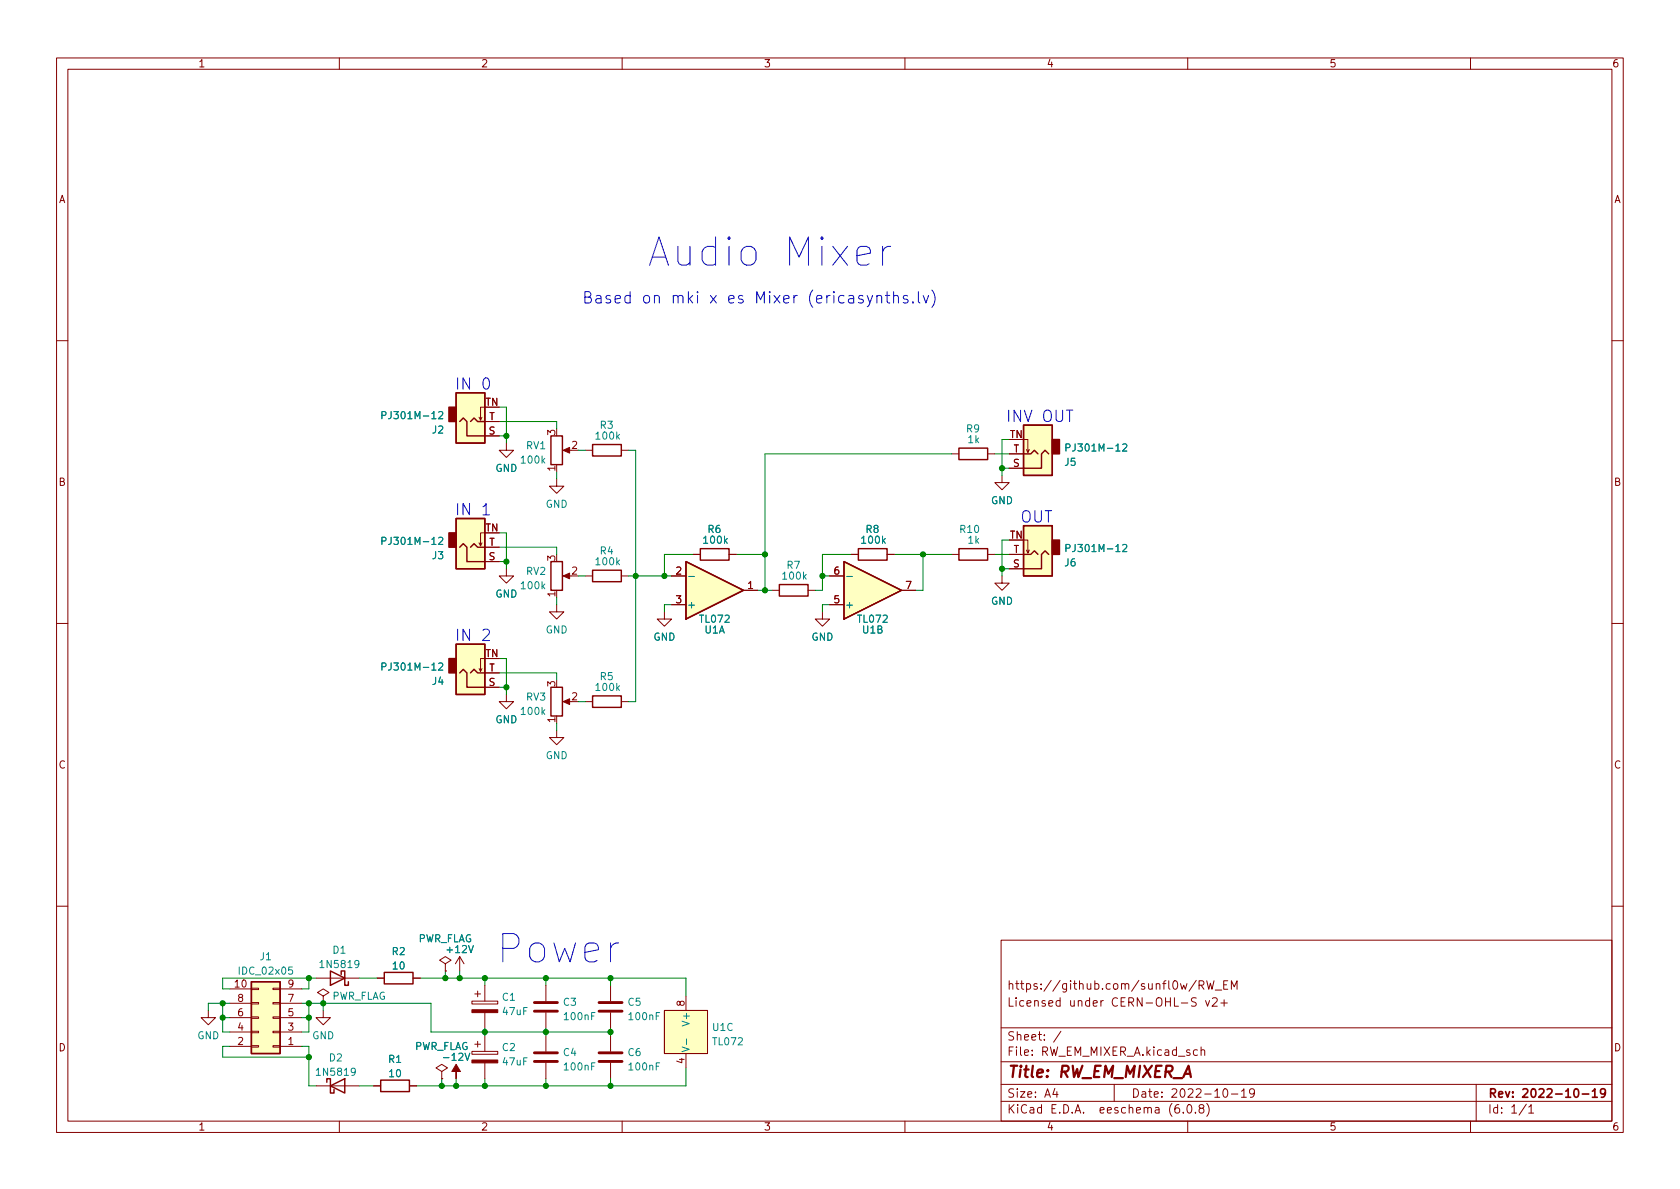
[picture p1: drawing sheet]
<svg xmlns="http://www.w3.org/2000/svg" width="297mm" height="210mm" viewBox="0 0 297 210" stroke-linecap="round" stroke-linejoin="round" font-family="sans-serif">
<g fill="none" stroke="#840000" stroke-width=".18">
<path d="M10 10.2h277v190.1h-277zM12 12.2h273v186.1h-273zM60 10.2v2M110 10.2v2M160 10.2v2M210 10.2v2M260 10.2v2M10 60.2h2M85.2 73.8l-.2 .5M85.7 72h-.7v2.3l-.3-.5M85.7 77.1h2.6M85.7 74.5h2.6"/>
<path d="M89.5 78.4v1.2h1.3l-1.3 1.3-1.2-1.3h1.2M99.9 79.6h1.1M103.5 79.6h1.3M109.9 79.6h1.2M181 77.7h.7v2.3l.3-.5M181.5 79.5l.2 .5M285 60.2h2M85.2 96l-.2 .5M85.7 94.2h-.7v2.3l-.3-.5M85.7 99.3h2.6M85.7 96.8h2.6M98.4 84.7v1.3h1.3l-1.3 1.2-1.2-1.2h1.2"/>
<path d="M122.6 98h1.2M128.9 98h1.3M150.5 98h1.3M156.8 98h1.3M168.3 98h1.2M168.3 80.3h1.2M174.6 98h1.3M174.6 80.3h1.3M177.2 84.1v1.2h-1.3l1.3 1.3 1.2-1.3h-1.2M178.4 98h2.6M178.4 80.3h2.6M178.4 82.8h2.6"/>
<path d="M181 95.5h.7v2.3l.3-.5M181.5 97.3l.2 .5M10 110.2h2M85.2 118.2l-.2 .5M85.7 116.5h-.7v2.2l-.3-.5M85.7 119h2.6M89.5 100.6v1.2h1.3l-1.3 1.3-1.2-1.3h1.2M98.4 106.9v1.3h1.3l-1.3 1.3-1.2-1.3h1.2M99.9 101.8h1.1M103.5 101.8h1.3M109.9 101.8h1.2M117.5 108.2v1.3h1.2l-1.2 1.2-1.3-1.2h1.3"/>
<path d="M118.7 106.9h2.6M118.7 101.8h2.6M131.4 104.4h2.6M136.5 104.4h1.3M142.9 104.4h1.2M145.4 108.2v1.3h1.3l-1.3 1.2-1.3-1.2h1.3M146.7 106.9h2.5M146.7 101.8h2.5M159.4 104.4h2.5M177.2 101.8v1.3h-1.3l1.3 1.3 1.2-1.3h-1.2M178.4 100.6h2.6M285 110.2h2"/>
<path d="M85.7 121.5h2.6M89.5 122.8v1.3h1.3l-1.3 1.2-1.2-1.2h1.2M98.4 129.2v1.2h1.3l-1.3 1.3-1.2-1.3h1.2M99.9 124.1h1.1M103.5 124.1h1.3M109.9 124.1h1.2M10 160.2h2M36.8 178.7v1.3h1.3l-1.3 1.2-1.2-1.2h1.2M40.6 174.9h3.8M40.6 180h3.8M40.6 177.4h3.8M44.4 174.7h1.3v.3h-1.3z"/>
<path d="M44.4 177.3h1.3v.2h-1.3zM44.4 179.8h1.3v.3h-1.3zM48.3 174.7h1.2v.3h-1.2zM48.3 177.3h1.2v.2h-1.2zM48.3 179.8h1.2v.3h-1.2zM49.5 174.9h3.8M49.5 180h3.8M49.5 177.4h3.8M55.9 173h7.6M57.1 176.1l1.1-.6-1.1-.6-1 .6 1 .6v1.3M57.1 177.4h.1M57.1 178.7v1.3h1.3l-1.3 1.2-1.2-1.2h1.2"/>
<path d="M66.7 173h1.2M73 173h1.3M78.7 170.4l1.1-.6-1.1-.6-1 .6 1 .6v1.3M78.7 171.7h.1M81.3 169.2l-.8 1.2M81.3 169.2v2.5M81.3 169.2l.7 1.2M83.4 177h4.6v.5h-4.6zM83.9 175.8h1.1M84.5 175.3v1M85.7 174.2v2.8M85.7 179.1v2.8"/>
<path d="M96.5 174.2v2.8M96.5 179.1v2.8M107.9 174.2v2.8M107.9 179.1v2.8M117.5 178.7h7.6v7.6h-7.6zM121.3 176.1v2.6M177 166.3h108v32h-108zM211.5 176.5l-.6-.1-.3 .3 .2 .4 .6 .3v.4l-.2 .1h-.6M211.5 173.4l-1.3 1.9M212 174.2l.7-.1 .2-.2-.1-.3-.2-.2h-.6v1.5M212.4 174.2l.5 .7M213.1 176.9l.4 1 .4-1"/>
<path d="M213.4 173.4l.3 1.5 .3-1 .3 1 .3-1.5M214.4 176.6l.5-.2 .2 .2 .1 .3-.9 1h.9M214.9 175.1h1.1M215.9 177.4h1.1M216.4 174.1h.5M216.4 176.8v1.1M217.1 173.4h-.7v1.5h.7M217.7 174.9v-1.5l.5 1.1 .5-1.1v1.5M285 160.2h2M40.6 185h3.8M40.6 182.5h3.8M44.4 182.4h1.3v.2h-1.3z"/>
<path d="M44.4 184.9h1.3v.3h-1.3zM48.3 182.4h1.2v.2h-1.2zM48.3 184.9h1.2v.3h-1.2zM49.5 185h3.8M49.5 182.5h3.8M55.9 192h7.6M60 198.3v2M66 192h1.3M72.4 192h1.3M78.1 189.5l1-.7-1-.6-1 .6 1 .7v1.2M78.1 190.7h.1M83.4 185.9h4.6v.5h-4.6z"/>
<path d="M83.9 184.7h1.1M84.5 184.1v1.1M85.7 183.1v2.8M85.7 188v2.7M96.5 183.1v2.8M96.5 188v2.7M107.9 183.1v2.8M107.9 188v2.7M110 198.3v2M121.3 186.3v2.5M160 198.3v2M177 194.8h108"/>
<path d="M177 191.8h108M177 187.8h108M177 181.8h108M186.5 192.5l-.4 1h1M186.9 193v1M187.6 182.4l-1.3 1.9M197 191.8v3M208.4 195.3a.59 .59 0 0 0-.7 .7v.5l.2 .3h.4l.2-.1 .1-.5-.2-.2-.4-.1-.3 .3M209.2 196.7v.1M210 198.3v2M210.1 195.4l.1-.1a.81 .81 0 0 1 .6 .7 .81 .81 0 0 1-.3 .8h-.1a.81 .81 0 0 1-.6-.6 .81 .81 0 0 1 .3-.8zM211.4 196.7v.1"/>
<path d="M211.7 185.7l-.4-.1-.3 .3v.4l.1 .3h.6M212.3 196l-.3-.3 .1-.2 .2-.2 .4 .1 .2 .2-.1 .2-.7 .2-.1 .3 .1 .4 .2 .1h.3l.3-.3v-.2l-.3-.3M212.4 185.8l.2-.2 .3 .1 .1 .9M212.4 185.1v1.5M213.4 195.1a1.72 1.72 0 0 1 0 2.3M216.4 192.6l.2-.1a.81 .81 0 0 1 .6 .7 .81 .81 0 0 1-.3 .8h-.2a.81 .81 0 0 1-.6-.6 .81 .81 0 0 1 .3-.8zM217.7 193.5h1.2M219.5 193l.4-.5v1.5M219.5 194h.9M221.8 193.2l-.3 .3-.4-.1-.2-.2 .2-.6 .4-.1 .2 .2a.99 .99 0 0 1-.3 1.3h-.3M260 198.3v2M261 191.8v6.5"/>
<path d="M269.9 195.3l-1.3 1.9M270.3 195.8l.4-.5v1.5M270.3 196.8h.9"/>
</g>
<path d="M279.8 193.5h1.1M281.6 193l.4-.5v1.5M281.6 194h.8M283.8 193.2l-.2 .3h-.3l-.3-.3 .1-.6 .5-.1 .2 .2a.99 .99 0 0 1-.4 1.3h-.3" fill="none" stroke="#840000" stroke-width=".3"/>
<g fill="#840000" stroke="#840000" stroke-width=".18">
<path d="M83.4 178.6h4.6v.5h-4.6z"/>
<path d="M80.6 188.2l.8 1.3h-.8v1.2v-1.2h-.7z"/>
<path d="M83.4 187.4h4.6v.6h-4.6z"/>
<path d="M99.6 101.8l1.1-.5v1.1z"/>
<path d="M99.6 124.1l1.1-.5v1z"/>
<path d="M99.6 79.6l1.1-.5v1z"/>
</g>
<g fill="#ffffc2" stroke="#ffffc2" stroke-width=".18">
<path d="M44.4 173.6h5.1v12.7h-5.1z"/>
<path d="M149.2 99.3l10.2 5.1-10.2 5.1z"/>
<path d="M80.6 91.7h5.1v8.9h-5.1z"/>
<path d="M181 75.2h5.1v8.9h-5.1z"/>
<path d="M181 93h5.1v8.8h-5.1z"/>
<path d="M80.6 113.9h5.1v8.9h-5.1z"/>
<path d="M121.3 99.3l10.1 5.1-10.1 5.1z"/>
<path d="M117.5 178.7h7.6v7.6h-7.6z"/>
<path d="M80.6 69.5h5.1v8.9h-5.1z"/>
</g>
<g fill="none" stroke="#840000" stroke-width=".25">
<path d="M80.6 69.5h5.1v8.9h-5.1zM81.3 74.5l.6-.6 .6 .6v2.6h3.2M83.2 74.5l.6-.6 .7 .6h1.2M97.4 77.1h2v5.1h-2zM104.8 78.6h5.1v2h-5.1zM169.5 79.2h5.1v2.1h-5.1zM181 75.2h5.1v8.9h-5.1zM80.6 91.7h5.1v8.9h-5.1zM81.3 96.8l.6-.7 .6 .7v2.5h3.2M83.2 96.8l.6-.7 .7 .7h1.2M97.4 99.3h2v5.1h-2zM121.3 99.3l10.1 5.1-10.1 5.1z"/>
<path d="M123.8 97h5.1v2.1h-5.1zM149.2 99.3l10.2 5.1-10.2 5.1zM151.8 97h5v2.1h-5zM169.5 97h5.1v2.1h-5.1zM181 93h5.1v8.8h-5.1zM181 80.3h1.2l.7-.7 .6 .7M181 98h1.2l.7-.6 .6 .6M185.4 80.3l-.6-.7-.7 .7v2.5h-3.1M185.4 98l-.6-.6-.7 .6v2.6h-3.1M80.6 113.9h5.1v8.9h-5.1zM81.3 119l.6-.6 .6 .6v2.5h3.2M83.2 119l.6-.6 .7 .6h1.2"/>
<path d="M104.8 100.8h5.1v2.1h-5.1zM137.8 103.4h5.1v2h-5.1zM97.4 121.5h2v5.1h-2zM104.8 123.1h5.1v2h-5.1zM44.4 173.6h5.1v12.7h-5.1zM58.4 171.7l2.6 1.3-2.6 1.2zM60.3 172.3v-.6h.7v2.5h.6v-.6M67.9 172h5.1v2h-5.1zM57.8 191.4v-.7h.6v2.6h.7v-.6M58.4 192l2.6-1.3v2.6zM67.3 191h5.1v2h-5.1z"/>
</g>
<g fill="none" stroke="#008484" stroke-width=".18">
<path d="M67.5 73.4h.6l.2-.2-.1-.3-.7-.1v1.3M77.6 72.9l.4-.1 .3 .3-.8 1h.8M188.5 79.2l.6-.1 .1-.2-.1-.3-.6-.1v1.3M198.5 78.6l.5-.1 .2 .4-.8 .9h.8M67.5 95.7l.6-.1 .2-.2-.1-.3-.7-.1v1.3M77.6 95.1l.4-.1 .3 .4-.8 .9h.8M188.5 96.9h.6l.1-.2-.1-.3-.6-.1v1.2M198.5 96.4l.5-.1 .2 .3-.8 .9h.8M67.5 117.9l.6-.1 .2-.1-.1-.3-.7-.2v1.3M77.6 117.4l.4-.2 .3 .4-.8 .9h.8M121.8 101.9h1M149.7 101.9h1"/>
<path d="M120.6 185.1l1.3 .5-1.3 .4M121.4 183.7v1"/>
</g>
<g fill="#840000" stroke="#840000" stroke-width=".25">
<path d="M79.4 94.2h1.2v2.6h-1.2z"/>
<path d="M186.1 77.7h1.2v2.6h-1.2z"/>
<path d="M186.1 95.5h1.2v2.5h-1.2z"/>
<path d="M79.4 116.5h1.2v2.5h-1.2z"/>
<path d="M79.4 72h1.2v2.5h-1.2z"/>
</g>
<path d="M94.5 178.8h4.1M94.5 177.3h4.1M105.9 178.8h4.1M105.9 177.3h4.1M94.5 187.7h4.1M94.5 186.2h4.1M105.9 187.7h4.1M105.9 186.2h4.1" fill="none" stroke="#840000" stroke-width=".51"/>
<g fill="none" stroke="#0000c2" stroke-width=".18">
<path d="M151.5 45.2l2.4-.4v-.5l-.2-.5-.5-.2h-1l-.4 .2-.3 .5v1.9l.3 .5 .4 .2h1l.5-.2M153.3 52.2l.5 1.4M154.3 52.2l-.7 1.9-.3 .1M155 52.4a.5 .5 0 0 1 .9 .1v1.1M155 52.2v1.4M156 43.6v3.3M156.6 52.2h.7M156.9 51.6v1.7v.2l.4 .1M157.5 43.6a1.28 1.28 0 0 0-1.5 .9M158 52.4a.5 .5 0 0 1 .9 .1v1.1M158 51.6v2M160.5 52.3l-.5-.1-.3 .3 .1 .3 .7 .2 .1 .2-.1 .3-.2 .1-.6-.1"/>
<path d="M161.4 53.4l.1 .1-.1 .1-.1-.1 .1-.1v.2M162.4 51.6v1.7l.3 .3M163.2 52.2l.5 1.4 .5-1.4M164.8 51.3a2.29 2.29 0 0 1 0 3M80.9 66.8v2M80.9 89v2M80.9 111.3v2"/>
</g>
<g fill="none" stroke="#008400" stroke-width=".18">
<path d="M88.3 72h1.2v6.4M88.3 74.5h10.1v1.3M88.3 77.1h1.2M102.2 79.6h1.3M111.1 79.6h1.3v44.5h-1.3M178.4 77.7h-1.2v6.4M88.3 94.2h1.2v6.4M88.3 96.8h10.1v1.2M88.3 99.3h1.2M98.4 83.4v1.3M122.6 98h-5.1v3.8M130.2 98h5.1"/>
<path d="M150.5 98h-5.1v6.4h-1.3M158.1 98h10.2M163.2 98v6.4h-1.3M168.3 80.3h-33v24.1M175.9 98h2.5M175.9 80.3h2.5M177.2 82.8h1.2M178.4 95.5h-1.2v6.3M88.3 116.5h1.2v6.3M88.3 119h10.1v1.3M98.4 105.7v1.2M102.2 101.8h1.3"/>
<path d="M111.1 101.8h7.6M118.7 106.9h-1.2v1.3M134 104.4h2.5M145.4 101.8h1.3M146.7 106.9h-1.3v1.3M177.2 100.6h1.2M88.3 121.5h1.2M98.4 127.9v1.3M102.2 124.1h1.3M39.4 180h1.2M39.4 177.4v5.1h1.2M40.6 177.4h-3.8v1.3"/>
<path d="M53.3 177.4h22.9v5.1h31.7M53.3 180h1.3M54.6 173v1.9h-1.3M54.6 177.4v5.1h-1.3M55.9 173h-16.5v1.9h1.2M57.1 177.4v1.3M63.5 173h3.2M74.3 173h47v3.1M78.7 171.7v1.3M81.3 171.7v1.3M85.7 173v1.2M96.5 173v1.2"/>
<path d="M107.9 173v1.2M40.6 185h-1.2v1.9h15.2M53.3 185h1.3v7h1.3M63.5 192h2.5M78.1 190.7v1.3M80.6 190.7v1.3M85.7 181.9v1.2M85.7 190.7v1.3M96.5 181.9v1.2M96.5 190.7v1.3M107.9 181.9v1.2M107.9 190.7v1.3"/>
<path d="M121.3 188.8v3.2h-47.6"/>
</g>
<g fill="#008400" stroke="#008400" stroke-width=".18">
<circle cx="107.9" cy="173" r=".46"/>
<circle cx="96.5" cy="173" r=".46"/>
<circle cx="85.7" cy="173" r=".46"/>
<circle cx="107.9" cy="192" r=".46"/>
<circle cx="107.9" cy="182.5" r=".46"/>
<circle cx="135.3" cy="104.4" r=".46"/>
<circle cx="135.3" cy="98" r=".46"/>
<circle cx="177.2" cy="100.6" r=".46"/>
<circle cx="145.4" cy="101.8" r=".46"/>
<circle cx="177.2" cy="82.8" r=".46"/>
<circle cx="163.2" cy="98" r=".46"/>
<circle cx="39.4" cy="177.4" r=".46"/>
<circle cx="39.4" cy="180" r=".46"/>
<circle cx="117.5" cy="101.8" r=".46"/>
<circle cx="112.4" cy="101.8" r=".46"/>
<circle cx="89.5" cy="99.3" r=".46"/>
<circle cx="57.1" cy="177.4" r=".46"/>
<circle cx="54.6" cy="173" r=".46"/>
<circle cx="54.6" cy="180" r=".46"/>
<circle cx="54.6" cy="186.9" r=".46"/>
<circle cx="54.6" cy="177.4" r=".46"/>
<circle cx="96.5" cy="192" r=".46"/>
<circle cx="96.5" cy="182.5" r=".46"/>
<circle cx="78.7" cy="173" r=".46"/>
<circle cx="81.3" cy="173" r=".46"/>
<circle cx="80.6" cy="192" r=".46"/>
<circle cx="78.1" cy="192" r=".46"/>
<circle cx="85.7" cy="192" r=".46"/>
<circle cx="85.7" cy="182.5" r=".46"/>
<circle cx="89.5" cy="77.1" r=".46"/>
<circle cx="89.5" cy="121.5" r=".46"/>
</g>
<g font-size="7" fill="#0000c2">
<text x="114.3" y="47.1">Audio Mixer</text>
<text x="87.6" y="170.3">Power</text>
</g>
<g font-size="2.8" fill="#0000c2">
<text x="102.9" y="53.7">Based on mki x es Mixer (ericasynths.lv)</text>
<text x="81.9" y="68.9">IN 0</text>
<text x="177.8" y="74.6">INV OUT</text>
<text x="81.9" y="91.1">IN 1</text>
<text x="180.3" y="92.4">OUT</text>
<text x="81.9" y="113.4">IN 2</text>
</g>
<text font-size="2.8" fill="#840000" x="178" y="190.6">Title: RW_EM_MIXER_A</text>
<g font-size="2.1" fill="#840000">
<text x="178" y="178">Licensed under CERN-OHL-S v2+</text>
<text x="178" y="175">https://github.com/sunfl0w/RW_EM</text>
<text x="178" y="184">Sheet: /</text>
<text x="178" y="186.7">File: RW_EM_MIXER_A.kicad_sch</text>
<text x="178" y="196.9">KiCad E.D.A. eeschema (6.0.8)</text>
<text x="178" y="194.1">Size: A4</text>
<text x="200" y="194.1">Date: 2022-10-19</text>
<text x="263" y="194.1">Rev: 2022-10-19</text>
<text x="263" y="196.9">Id: 1/1</text>
</g>
<g font-size="1.8" fill="#840000">
<text x="35" y="11.9">1</text>
<text x="85" y="11.9">2</text>
<text x="135" y="11.9">3</text>
<text x="185" y="11.9">4</text>
<text x="235" y="11.9">5</text>
<text x="285" y="11.9">6</text>
<text x="10.3" y="35.9">A</text>
<text x="285.3" y="35.9">A</text>
<text x="85.8" y="71.7">TN</text>
<text x="86.4" y="76.8">S</text>
<text x="86.5" y="74.3">T</text>
<text x="98.2" y="76.9" transform="rotate(-90 98.2 76.9)">3</text>
<text x="178.5" y="77.5">TN</text>
<text x="98.2" y="83.3" transform="rotate(-90 98.2 83.3)">1</text>
<text x="101.1" y="79.4">2</text>
<text x="179.1" y="82.5">S</text>
<text x="179.2" y="80">T</text>
<text x="10.3" y="85.9">B</text>
<text x="285.3" y="85.9">B</text>
<text x="85.8" y="94">TN</text>
<text x="178.5" y="95.2">TN</text>
<text x="86.4" y="99.1">S</text>
<text x="86.5" y="96.5">T</text>
<text x="98.2" y="99.2" transform="rotate(-90 98.2 99.2)">3</text>
<text x="101.1" y="101.6">2</text>
<text x="119.5" y="101.6">2</text>
<text x="147.5" y="101.6">6</text>
<text x="179.1" y="100.3">S</text>
<text x="179.2" y="97.8">T</text>
<text x="98.2" y="105.5" transform="rotate(-90 98.2 105.5)">1</text>
<text x="119.5" y="106.7">3</text>
<text x="132.2" y="104.1">1</text>
<text x="147.5" y="106.7">5</text>
<text x="160.2" y="104.1">7</text>
<text x="85.8" y="116.2">TN</text>
<text x="86.5" y="118.7">T</text>
<text x="86.4" y="121.3">S</text>
<text x="98.2" y="121.4" transform="rotate(-90 98.2 121.4)">3</text>
<text x="101.1" y="123.8">2</text>
<text x="98.2" y="127.7" transform="rotate(-90 98.2 127.7)">1</text>
<text x="10.3" y="135.9">C</text>
<text x="285.3" y="135.9">C</text>
<text x="41.6" y="174.6">10</text>
<text x="42.1" y="179.7">6</text>
<text x="42.1" y="177.2">8</text>
<text x="50.9" y="179.7">5</text>
<text x="50.9" y="177.2">7</text>
<text x="50.9" y="174.6">9</text>
<text x="121" y="177.9" transform="rotate(-90 121 177.9)">8</text>
<text x="10.3" y="185.9">D</text>
<text x="42.1" y="184.8">2</text>
<text x="42.1" y="182.2">4</text>
<text x="50.9" y="184.8">1</text>
<text x="50.9" y="182.2">3</text>
<text x="285.3" y="185.9">D</text>
<text x="121" y="188.1" transform="rotate(-90 121 188.1)">4</text>
<text x="35" y="199.9">1</text>
<text x="85" y="199.9">2</text>
<text x="135" y="199.9">3</text>
<text x="185" y="199.9">4</text>
<text x="235" y="199.9">5</text>
<text x="285" y="199.9">6</text>
</g>
<g font-size="1.8" fill="#008484">
<text x="68.3" y="74.1">PJ301M-12</text>
<text x="76.5" y="76.6">J2</text>
<text x="105.5" y="77.7">100k</text>
<text x="106.1" y="75.8">R3</text>
<text x="170.9" y="76.4">R9</text>
<text x="87.6" y="83.4">GND</text>
<text x="92.3" y="82">100k</text>
<text x="93.1" y="79.4">RV1</text>
<text x="171.2" y="78.4">1k</text>
<text x="188.3" y="82.4">J5</text>
<text x="189.2" y="79.8">PJ301M-12</text>
<text x="96.5" y="89.8">GND</text>
<text x="175.2" y="89.1">GND</text>
<text x="125.2" y="94.2">R6</text>
<text x="153.1" y="94.2">R8</text>
<text x="169.8" y="94.2">R10</text>
<text x="68.3" y="96.3">PJ301M-12</text>
<text x="76.5" y="98.9">J3</text>
<text x="93.1" y="101.6">RV2</text>
<text x="105.5" y="99.9">100k</text>
<text x="106.1" y="98">R4</text>
<text x="124.5" y="96.1">100k</text>
<text x="139.2" y="100.6">R7</text>
<text x="152.5" y="96.1">100k</text>
<text x="171.2" y="96.1">1k</text>
<text x="188.3" y="100.1">J6</text>
<text x="189.2" y="97.6">PJ301M-12</text>
<text x="87.6" y="105.7">GND</text>
<text x="92.3" y="104.2">100k</text>
<text x="121.4" y="107.6">+</text>
<text x="138.5" y="102.5">100k</text>
<text x="149.4" y="107.6">+</text>
<text x="175.2" y="106.9">GND</text>
<text x="96.5" y="112">GND</text>
<text x="115.5" y="113.3">GND</text>
<text x="123.8" y="110.1">TL072</text>
<text x="124.6" y="112">U1A</text>
<text x="143.4" y="113.3">GND</text>
<text x="151.7" y="110.1">TL072</text>
<text x="152.5" y="112">U1B</text>
<text x="68.3" y="118.6">PJ301M-12</text>
<text x="76.5" y="121.1">J4</text>
<text x="93.1" y="123.9">RV3</text>
<text x="105.5" y="122.2">100k</text>
<text x="106.1" y="120.3">R5</text>
<text x="87.6" y="127.9">GND</text>
<text x="92.3" y="126.4">100k</text>
<text x="96.5" y="134.2">GND</text>
<text x="73.8" y="166.6">PWR_FLAG</text>
<text x="42.5" y="172.3">IDC_02x05</text>
<text x="46" y="169.8">J1</text>
<text x="56.9" y="171.2">1N5819</text>
<text x="58.9" y="168.6">D1</text>
<text x="69.4" y="168.9">R2</text>
<text x="69.5" y="171.4">10</text>
<text x="79.2" y="168.5">+12V</text>
<text x="58.5" y="176.8">PWR_FLAG</text>
<text x="88.8" y="177">C1</text>
<text x="89" y="179.5">47uF</text>
<text x="99.6" y="177.8">C3</text>
<text x="111.1" y="177.8">C5</text>
<text x="34.9" y="183.8">GND</text>
<text x="55.2" y="183.8">GND</text>
<text x="73.1" y="185.7">PWR_FLAG</text>
<text x="88.8" y="185.8">C2</text>
<text x="99.9" y="180.4">100nF</text>
<text x="111.3" y="180.4">100nF</text>
<text x="121.9" y="181" transform="rotate(-90 121.9 181)">V+</text>
<text x="126" y="182.3">U1C</text>
<text x="126.1" y="184.8">TL072</text>
<text x="56.3" y="190.2">1N5819</text>
<text x="58.2" y="187.7">D2</text>
<text x="68.7" y="187.9">R1</text>
<text x="68.9" y="190.5">10</text>
<text x="78.8" y="187.6">-12V</text>
<text x="89" y="188.4">47uF</text>
<text x="99.6" y="186.7">C4</text>
<text x="99.9" y="189.3">100nF</text>
<text x="111.1" y="186.7">C6</text>
<text x="111.3" y="189.3">100nF</text>
</g>
</svg>
